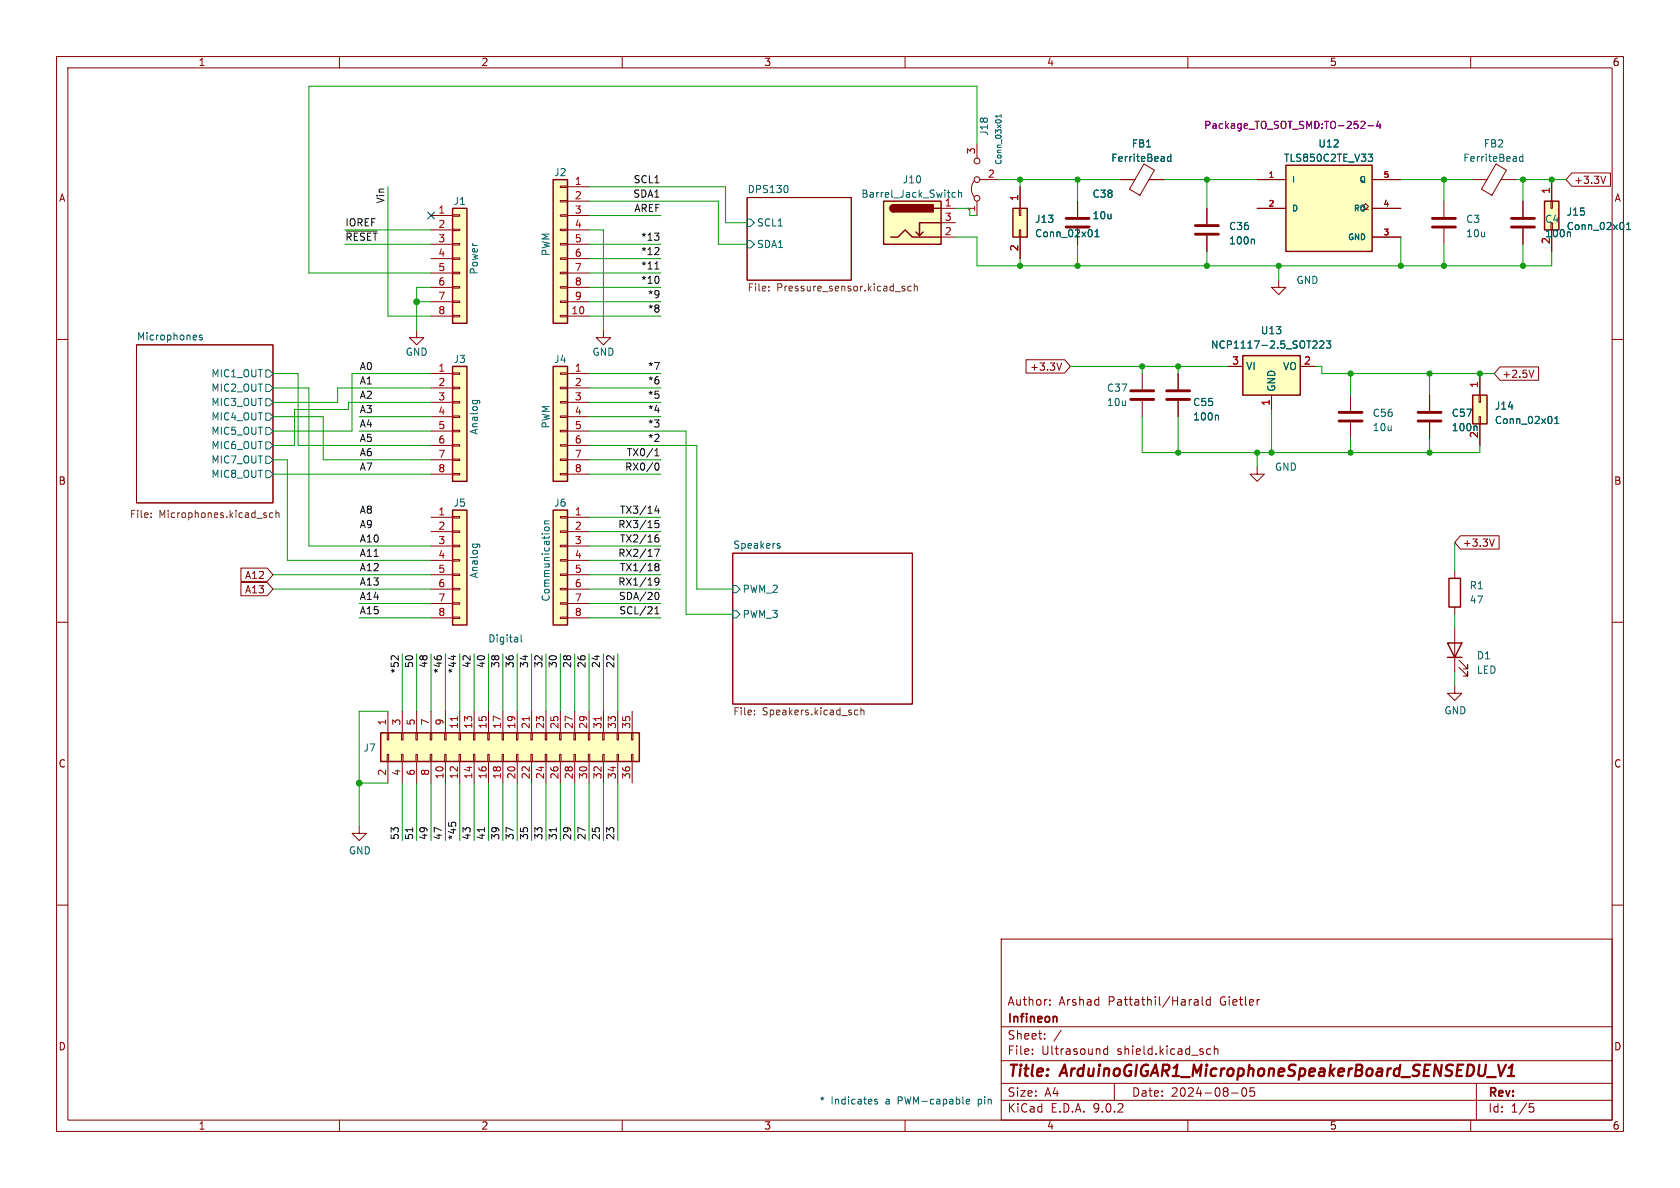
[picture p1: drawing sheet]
<svg xmlns="http://www.w3.org/2000/svg" width="297mm" height="210mm" viewBox="0 0 297 210" stroke-linecap="round" stroke-linejoin="round" font-family="sans-serif">
<g fill="none" stroke="#840000" stroke-width=".18">
<path d="M10 10h277v190h-277zM12 12h273v186h-273zM60 10v2M110 10v2M160 10v2M210 10v2M260 10v2M132.1 34.9h18.4v14.6h-18.4zM10 60h2M24.1 61h24.2v27.9h-24.2zM285 60h2M129.5 97.8h31.8v26.7h-31.8z"/>
<path d="M10 110h2M285 110h2M10 160h2M177 166h108v32h-108zM185.6 177.6v.1M185.6 176.8v.1M211.2 176.8h.5l.1 .9M211.8 177.1h-.5a.29 .29 0 0 0-.2 .3 .29 .29 0 0 0 .2 .3l.5-.1M212.5 176.2v1.3l.2 .2M214 176.8l-.5-.1-.3 .3v.4l.2 .2h.6M214 176.2v1.5M285 160h2"/>
<path d="M60 198v2M110 198v2M160 198v2M177 194.5h108M177 191.5h108M177 187.5h108M177 181.5h108M182.5 186.3v.1M182.5 185.5v.1M184.7 183.6v.1M184.7 182.8v.1M187.6 182.1l-1.3 2"/>
<path d="M195.8 184.9v1.5M195.8 185.5l-.4-.1-.3 .3v.4l.1 .2h.6M197 191.5v3M210 198v2M213.4 186.3l.2 .1 .4-.1M214 185.5l-.4-.1-.2 .1M214.7 185.5l.2-.1 .3 .1 .1 .9M214.7 184.9v1.5M217.7 193.2h1.2M219.7 192.4a.81 .81 0 0 0 .3 1.4l.2-.1 .2-.5-.2-.8M221 192.3v.7l.2-.1h.5l.1 .6-.3 .3-.5-.1M260 198v2"/>
<path d="M261 191.5v6.5M270.4 195.1h.7M270.5 195.7h.4l.3 .3-.2 .5-.5 .1"/>
</g>
<path d="M266.2 188.2l-.9 2M266.5 190.2h1.2M266.7 188.8l.7-.6-.3 2" fill="none" stroke="#840000" stroke-width=".4"/>
<path d="M186.6 179.7l.2 .2v.8" fill="none" stroke="#840000" stroke-width=".3"/>
<g fill="none" stroke="#006464" stroke-width=".18">
<path d="M132.1 38.7h.6l.6 .7-.6 .6h-.6zM139.2 32.9l.1 .4-.1 .6M35.7 59.3l-.3-.1-.2 .2 .1 .2 .4 .1v.3h-.5M132.1 42.5h.6l.6 .7-.6 .6h-.6zM47 65.4h.6l.7 .6-.7 .7h-.6zM47 67.9h.6l.7 .7-.7 .6h-.6zM47 73h.6l.7 .7-.7 .6h-.6zM47 70.5h.6l.7 .6-.7 .7h-.6zM47 75.6h.6l.7 .6-.7 .6h-.6zM47 78.1h.6l.7 .6-.7 .7h-.6zM47 80.6h.6l.7 .7-.7 .6h-.6zM47 83.2h.6l.7 .6-.7 .7h-.6z"/>
<path d="M137.6 96.5l.3 .1v.1l-.2 .2h-.2M137.6 96.1h.3M129.5 103.5h.7l.6 .6-.6 .7h-.7zM129.5 108h.7l.6 .6-.6 .6h-.7z"/>
</g>
<g fill="none" stroke="#725600" stroke-width=".18">
<path d="M135.9 51.3v.1M135.9 50.7v.1M159.5 51l.4 .1 .1 .2-.2 .1h-.3M159.5 50.7h.4M161.1 50.7l-.4-.1-.2 .2 .1 .6h.5M161.6 50.7l.2-.1 .3 .1 .1 .7M161.6 50.2v1.2M26.7 91.4v.1M26.7 90.7v.1M47 91.1l.2 .2-.2 .2M47 90.6l.1 .1M48.2 90.7l-.3-.1-.3 .3 .2 .5h.4"/>
<path d="M48.8 90.8l.2-.2 .3 .1v.8M48.8 90.2v1.3M133.4 126.2v.2M133.4 125.6v.1M151 126.1l.3 .3 .4-.1M151.7 125.6l-.4-.1-.3 .3M152.2 125.6l.2-.1 .3 .1v.8M152.2 125.1v1.3"/>
</g>
<path d="M97.8 64.8h2.5v20.3h-2.5z" fill="#ffffc2"/>
<path d="M97.8 64.8h2.5v20.3h-2.5z" fill="none" stroke="#840000" stroke-width=".25"/>
<g fill="none" stroke="#840000" stroke-width=".18">
<path d="M99.1 65.9h1.2v.3h-1.2zM99.1 68.5h1.2v.2h-1.2zM99.1 71h1.2v.2h-1.2zM99.1 73.5h1.2v.3h-1.2zM99.1 76.1h1.2v.2h-1.2zM99.1 78.6h1.2v.3h-1.2zM100.3 66h3.8M100.3 68.6h3.8M100.3 71.1h3.8M100.3 73.7h3.8M100.3 76.2h3.8M100.3 78.7h3.8"/>
<path d="M99.1 81.2h1.2v.2h-1.2zM99.1 83.7h1.2v.2h-1.2zM100.3 81.3h3.8M100.3 83.8h3.8"/>
</g>
<path d="M179.1 36.8h2.5v5.1h-2.5z" fill="#ffffc2"/>
<path d="M179.1 36.8h2.5v5.1h-2.5z" fill="none" stroke="#840000" stroke-width=".25"/>
<g fill="none" stroke="#840000" stroke-width=".18">
<path d="M180.2 36.8h.3v1.3h-.3zM180.3 33v3.8M190.5 35.6v2.8M198.1 31.8h2.6M202.2 29l1.9 1.1-2.6 4.4-1.8-1zM203.1 31.8h2.6M269.2 35.6v2.8M180.2 40.6h.3v1.3h-.3zM180.3 41.9v3.8M190.5 40.4v2.8M269.2 40.4v2.8M201.9 66v2.8"/>
<path d="M201.9 70.9v2.8"/>
</g>
<path d="M207 27.2v1.3M207 27.7h-.4l-.2 .2 .1 .6h.5M193.6 41.9h.7M193.6 40.9l.3-.3v1.3M277.6 41.2v.7" fill="none" stroke="#006464" stroke-width=".18"/>
<path d="M188.5 38.6h4M267.2 38.6h4.1M188.5 40.1h4M267.2 40.1h4.1M199.9 69.1h4.1M199.9 70.6h4.1" fill="none" stroke="#840000" stroke-width=".51"/>
<path d="M97.8 31.8h2.5v25.4h-2.5z" fill="#ffffc2"/>
<path d="M97.8 31.8h2.5v25.4h-2.5z" fill="none" stroke="#840000" stroke-width=".25"/>
<g fill="none" stroke="#840000" stroke-width=".18">
<path d="M99.1 32.9h1.2v.2h-1.2zM99.1 35.4h1.2v.3h-1.2zM99.1 38h1.2v.2h-1.2zM100.3 33h3.8M100.3 35.6h3.8M100.3 38.1h3.8M99.1 40.5h1.2v.3h-1.2zM99.1 43.1h1.2v.2h-1.2zM99.1 45.6h1.2v.2h-1.2zM99.1 48.1h1.2v.3h-1.2zM99.1 50.7h1.2v.2h-1.2zM99.1 53.2h1.2v.3h-1.2z"/>
<path d="M99.1 55.8h1.2v.2h-1.2zM100.3 40.6h3.8M100.3 43.2h3.8M100.3 45.7h3.8M100.3 48.3h3.8M100.3 50.8h3.8M100.3 53.3h3.8M100.3 55.9h3.8"/>
</g>
<path d="M80 90.2h2.5v20.3h-2.5z" fill="#ffffc2"/>
<path d="M80 90.2h2.5v20.3h-2.5z" fill="none" stroke="#840000" stroke-width=".25"/>
<g fill="none" stroke="#840000" stroke-width=".18">
<path d="M76.2 91.4h3.8M76.2 94h3.8M76.2 96.5h3.8M76.2 99.1h3.8M80 91.3h1.3v.3h-1.3zM80 93.9h1.3v.2h-1.3zM80 96.4h1.3v.2h-1.3zM80 98.9h1.3v.3h-1.3zM76.2 101.6h3.8M76.2 104.1h3.8M76.2 106.7h3.8M76.2 109.2h3.8"/>
<path d="M80 101.5h1.3v.2h-1.3zM80 104h1.3v.3h-1.3zM80 106.6h1.3v.2h-1.3zM80 109.1h1.3v.2h-1.3zM63.5 146.1v1.2h1.3l-1.3 1.3-1.3-1.3h1.3"/>
</g>
<path d="M83.6 96.2h1l.2 .2M83.6 96.2v.4M84.3 96.2l.1 .4" fill="none" stroke="#006464" stroke-width=".18"/>
<path d="M227.3 29.2h15.3v15.3h-15.3z" fill="#ffffc2"/>
<path d="M227.3 29.2h15.3v15.3h-15.3z" fill="none" stroke="#840000" stroke-width=".25"/>
<path d="M213.4 36.8v2.8M222.2 31.8h5.1M222.2 36.8h5.1M240.9 37h1M240.9 36.5l.5-.5 .5 .5-.5 .5M242.6 31.8h5M242.6 36.8h5M213.4 41.7v2.8M242.6 41.9h5" fill="none" stroke="#840000" stroke-width=".18"/>
<path d="M241.9 27.2h.8l-.5 .5 .4 .2 .1 .4-.3 .2h-.3M221.6 42.3l.2 .2v.6" fill="none" stroke="#006464" stroke-width=".18"/>
<path d="M240.5 22.7h.8M241.2 21.6v.4M241.8 22.2h1M243.7 21.4l-.3 .9h.7M244 21.9v.8" fill="none" stroke="#840084" stroke-width=".18"/>
<path d="M211.3 39.9h4.1M211.3 41.4h4.1" fill="none" stroke="#840000" stroke-width=".51"/>
<path d="M80 36.8h2.5v20.4h-2.5z" fill="#ffffc2"/>
<path d="M80 36.8h2.5v20.4h-2.5z" fill="none" stroke="#840000" stroke-width=".25"/>
<g fill="none" stroke="#840000" stroke-width=".18">
<path d="M76.2 38.1h3.8M80 38h1.3v.2h-1.3zM76.2 40.6h3.8M76.2 43.2h3.8M76.2 45.7h3.8M76.2 48.3h3.8M76.2 50.8h3.8M76.2 53.3h3.8M76.2 55.9h3.8M80 40.5h1.3v.3h-1.3zM80 43.1h1.3v.2h-1.3zM80 45.6h1.3v.2h-1.3z"/>
<path d="M80 48.1h1.3v.3h-1.3zM80 50.7h1.3v.2h-1.3zM80 53.2h1.3v.3h-1.3zM80 55.8h1.3v.2h-1.3z"/>
</g>
<path d="M67.3 129.5h45.7v5.1h-45.7z" fill="#ffffc2"/>
<path d="M67.3 129.5h45.7v5.1h-45.7z" fill="none" stroke="#840000" stroke-width=".25"/>
<g fill="none" stroke="#840000" stroke-width=".18">
<path d="M68.5 129.5h.2v1.3h-.2zM68.5 133.4h.2v1.2h-.2zM68.6 125.7v3.8M68.6 134.6v3.8M71 129.5h.2v1.3h-.2zM71 133.4h.2v1.2h-.2zM71.1 125.7v3.8M71.1 134.6v3.8M73.5 129.5h.3v1.3h-.3zM73.5 133.4h.3v1.2h-.3zM73.7 125.7v3.8M73.7 134.6v3.8"/>
<path d="M76.1 129.5h.2v1.3h-.2zM76.1 133.4h.2v1.2h-.2zM76.2 125.7v3.8M76.2 134.6v3.8M78.6 129.5h.3v1.3h-.3zM78.6 133.4h.3v1.2h-.3zM78.7 125.7v3.8M78.7 134.6v3.8M81.2 129.5h.2v1.3h-.2zM81.2 133.4h.2v1.2h-.2zM81.3 125.7v3.8M81.3 134.6v3.8"/>
<path d="M83.7 129.5h.2v1.3h-.2zM83.7 133.4h.2v1.2h-.2zM83.8 125.7v3.8M83.8 134.6v3.8M86.2 129.5h.3v1.3h-.3zM86.2 133.4h.3v1.2h-.3zM86.4 125.7v3.8M86.4 134.6v3.8M88.8 129.5h.2v1.3h-.2zM88.8 133.4h.2v1.2h-.2zM88.9 125.7v3.8M88.9 134.6v3.8"/>
<path d="M91.3 129.5h.3v1.3h-.3zM91.3 133.4h.3v1.2h-.3zM91.4 125.7v3.8M91.4 134.6v3.8M93.9 129.5h.2v1.3h-.2zM93.9 133.4h.2v1.2h-.2zM94 125.7v3.8M94 134.6v3.8M96.4 129.5h.2v1.3h-.2zM96.4 133.4h.2v1.2h-.2zM96.5 125.7v3.8M96.5 134.6v3.8"/>
<path d="M98.9 129.5h.3v1.3h-.3zM98.9 133.4h.3v1.2h-.3zM99.1 125.7v3.8M99.1 134.6v3.8M101.5 129.5h.2v1.3h-.2zM101.5 133.4h.2v1.2h-.2zM101.6 125.7v3.8M101.6 134.6v3.8M104 129.5h.3v1.3h-.3zM104 133.4h.3v1.2h-.3zM104.1 125.7v3.8M104.1 134.6v3.8"/>
<path d="M106.6 129.5h.2v1.3h-.2zM106.6 133.4h.2v1.2h-.2zM106.7 125.7v3.8M106.7 134.6v3.8M109.1 129.5h.2v1.3h-.2zM109.1 133.4h.2v1.2h-.2zM109.2 125.7v3.8M109.2 134.6v3.8M111.6 129.5h.3v1.3h-.3zM111.6 133.4h.3v1.2h-.3zM111.8 125.7v3.8M111.8 134.6v3.8"/>
</g>
<path d="M80.9 126.7v.7M93.6 126.7v.7M106.3 126.7v.7" fill="none" stroke="#a90000" stroke-width=".18"/>
<path d="M92.1 112.2v1.1l.2 .2" fill="none" stroke="#006464" stroke-width=".18"/>
<path d="M273 35.6h2.6v5h-2.6z" fill="#ffffc2"/>
<path d="M273 35.6h2.6v5h-2.6z" fill="none" stroke="#840000" stroke-width=".25"/>
<path d="M255.3 35.6v2.8M260.3 31.8h2.6M264.5 29l1.8 1.1-2.5 4.4-1.9-1zM265.4 31.8h2.6M274.2 35.6h.2v1.2h-.2zM274.2 39.4h.2v1.2h-.2zM274.3 31.8v3.8M73.7 58.4v1.3h1.2l-1.2 1.3-1.3-1.3h1.3M255.3 40.4v2.8M274.3 40.6v3.9" fill="none" stroke="#840000" stroke-width=".18"/>
<path d="M269.2 27.2v1.3M269.2 27.7h-.3l-.3 .2 .1 .6h.5M287.6 39.7l.3-.4v1.3M287.6 40.6h.7" fill="none" stroke="#006464" stroke-width=".18"/>
<path d="M253.2 38.6h4.1M253.2 40.1h4.1" fill="none" stroke="#840000" stroke-width=".51"/>
<path d="M156.2 35.6h10.2v7.6h-10.2z" fill="#ffffc2"/>
<path d="M156.2 35.6h10.2v7.6h-10.2zM158 36.2a.64 .64 0 0 0-.6 .6 .64 .64 0 0 0 .6 .7M165.1 36.8h1.3M166.4 39.4h-3.8v2.3l-.7-.7M157.5 41.9h1.2l1.3-1.3 1.3 1.3h5.1M163.2 41l-.6 .7M255.9 113.7h2.5l-1.2 2.5zM255.9 116.2h2.5M256.2 102.2h2v5.1h-2z" fill="none" stroke="#840000" stroke-width=".25"/>
<g fill="#840000" stroke="#840000" stroke-width=".25">
<path d="M157.5 36.4l.5-.2v1.3a.63 .63 0 0 1-.6-.4 .63 .63 0 0 1 .1-.7z"/>
<path d="M158 36.2h7v1.3h-7z"/>
</g>
<g fill="none" stroke="#840000" stroke-width=".18">
<path d="M166.4 36.8h2.5M166.4 39.4h2.5M172.2 32a2.26 2.26 0 0 0 0 2.8M172.7 25.4v2.5M172.7 35.6v2.5M173.2 31.8h3.3M166.4 41.9h2.5M208.3 66v2.8M208.3 70.9v2.8M238.8 69.9v2.7M238.8 74.7v2.8M257.2 101v1.2"/>
<path d="M257.2 107.3v1.3M257.2 111.1v7.6M257.9 118l1.6 1.5v-.8v.8h-.8M257.9 116.7l1.6 1.5v-.7v.7h-.8M257.2 121.3v1.3h1.2l-1.2 1.2-1.3-1.2h1.3"/>
<circle cx="172.7" cy="31.8" r=".51"/>
<circle cx="172.7" cy="28.4" r=".51"/>
<circle cx="172.7" cy="35.1" r=".51"/>
</g>
<path d="M168.9 34.1l-.4-.1-.2 .3 .1 .5h.5M169.5 34.1l.1-.1 .3 .1 .1 .8M169.5 33.6v1.3M177 20.2v.6M177 20.5h-1l.3 .3M215.2 73.4l.2 .2v.6" fill="none" stroke="#006464" stroke-width=".18"/>
<path d="M206.2 69.1h4.1M206.2 70.6h4.1M236.7 72.9h4.1M236.7 74.4h4.1" fill="none" stroke="#840000" stroke-width=".51"/>
<path d="M260.3 69.9h2.6v5h-2.6z" fill="#ffffc2"/>
<path d="M260.3 69.9h2.6v5h-2.6z" fill="none" stroke="#840000" stroke-width=".25"/>
<path d="M106.7 58.4v1.3h1.2l-1.2 1.3-1.3-1.3h1.3M226.1 49.5v1.3h1.2l-1.2 1.3-1.3-1.3h1.3M252.7 69.9v2.7M252.7 74.7v2.8M261.5 69.9h.2v1.2h-.2zM261.5 73.7h.2v1.2h-.2zM261.6 66v3.9M261.6 74.9v3.8M222.2 82.6v1.2h1.3l-1.3 1.3-1.2-1.3h1.2" fill="none" stroke="#840000" stroke-width=".18"/>
<path d="M260.9 75.3l.2 .2v.6M274.9 74.9h.7M274.9 74l.3-.4v1.3" fill="none" stroke="#006464" stroke-width=".18"/>
<path d="M250.7 72.9h4.1M250.7 74.4h4.1" fill="none" stroke="#840000" stroke-width=".51"/>
<path d="M219.7 62.9h10.2v7h-10.2z" fill="#ffffc2"/>
<path d="M219.7 62.9h10.2v7h-10.2z" fill="none" stroke="#840000" stroke-width=".25"/>
<path d="M217.2 64.8h2.5M224.8 69.9v2.5M229.9 64.8h2.5" fill="none" stroke="#840000" stroke-width=".18"/>
<path d="M232 61.5h.8M232.8 60.4v.4M233.3 60.4l.5-.1 .2 .3-.7 .9h.7M234.5 60.3h.8l-.5 .5 .4 .1v.5l-.2 .1-.5-.1" fill="none" stroke="#006464" stroke-width=".18"/>
<path d="M80 64.8h2.5v20.3h-2.5z" fill="#ffffc2"/>
<path d="M80 64.8h2.5v20.3h-2.5z" fill="none" stroke="#840000" stroke-width=".25"/>
<g fill="none" stroke="#840000" stroke-width=".18">
<path d="M76.2 66h3.8M76.2 68.6h3.8M76.2 71.1h3.8M76.2 73.7h3.8M76.2 76.2h3.8M76.2 78.7h3.8M80 65.9h1.3v.3h-1.3zM80 68.5h1.3v.2h-1.3zM80 71h1.3v.2h-1.3zM80 73.5h1.3v.3h-1.3zM80 76.1h1.3v.2h-1.3zM80 78.6h1.3v.3h-1.3z"/>
<path d="M76.2 81.3h3.8M76.2 83.8h3.8M80 81.2h1.3v.2h-1.3zM80 83.7h1.3v.2h-1.3z"/>
</g>
<path d="M83.6 70.8h1l.2 .2M83.6 70.8v.4M84.3 70.8l.1 .4" fill="none" stroke="#006464" stroke-width=".18"/>
<path d="M97.8 90.2h2.5v20.3h-2.5z" fill="#ffffc2"/>
<path d="M97.8 90.2h2.5v20.3h-2.5z" fill="none" stroke="#840000" stroke-width=".25"/>
<g fill="none" stroke="#840000" stroke-width=".18">
<path d="M180.3 33v3.8M190.5 35.6v2.8M198.1 31.8h2.6M203.2 31.8h2.5M213.4 36.8v2.8M222.2 31.8h5.1M222.2 36.8h5.1M242.6 31.8h5M242.6 36.8h5M269.2 35.6v2.8M274.3 31.8v3.8M277.9 30.6h6.8v2.3h-6.8l-1-1.1z"/>
<path d="M283.9 31.2l-.5 1.2M180.3 41.9v3.8M190.5 40.4v2.8M213.4 41.7v2.8M242.6 41.9h5M269.2 40.4v2.8M274.3 40.6v3.9M181.4 63.6h6.8l1 1.2-1 1.1h-6.8zM187.7 64.2l-.4 1.2M208.3 66v2.8M208.3 70.9v2.8M217.2 64.8h2.5"/>
<path d="M224.8 69.9v2.5M229.9 64.8h2.5M252.7 69.9v2.7M252.7 74.7v2.8M261.6 66v3.9M261.6 74.9v3.8M265.2 64.9h6.8v2.3h-6.8l-1-1.2zM271.2 65.4l-.5 1.3M99.1 91.3h1.2v.3h-1.2zM99.1 93.9h1.2v.2h-1.2zM99.1 96.4h1.2v.2h-1.2zM99.1 98.9h1.2v.3h-1.2z"/>
<path d="M100.3 91.4h3.8M100.3 94h3.8M100.3 96.5h3.8M100.3 99.1h3.8M258.2 94.7h6.8v2.4h-6.8l-1-1.2zM264.2 95.3l-.5 1.3M42.6 100.4h4.6l1.1 1.2-1.1 1.2h-4.6zM42.6 103h4.6l1.1 1.1-1.1 1.2h-4.6zM99.1 101.5h1.2v.2h-1.2zM99.1 104h1.2v.3h-1.2zM99.1 106.6h1.2v.2h-1.2zM99.1 109.1h1.2v.2h-1.2z"/>
<path d="M100.3 101.6h3.8M100.3 104.1h3.8M100.3 106.7h3.8M100.3 109.2h3.8"/>
</g>
<g fill="none" stroke="#006464" stroke-width=".18">
<path d="M207 27.2v1.3M207 27.7h-.4l-.2 .2 .1 .6h.5M241.9 27.2h.8l-.5 .5 .4 .2 .1 .4-.3 .2h-.3M287.6 39.7l.3-.4v1.3M193.6 41.9h.7M193.6 40.9l.3-.3v1.3M221.6 42.3l.2 .2v.6M277.6 41.2v.7M287.6 40.6h.7M215.2 73.4l.2 .2v.6M232 61.5h.8M232.8 60.4v.4"/>
<path d="M233.3 60.4l.5-.1 .2 .3-.7 .9h.7M234.5 60.3h.8l-.5 .5 .4 .1v.5l-.2 .1-.5-.1M260.9 75.3l.2 .2v.6M274.9 74.9h.7M274.9 74l.3-.4v1.3M96.3 92.6h.8M96.3 93.7v-.3l.2-.2 .5 .1v.4M97.1 92.1h-.8v.3l.1 .2"/>
</g>
<g fill="none" stroke="#0f0f0f" stroke-width=".18">
<path d="M61.2 40.9h5.5M115.7 41.2h.8l-.4 .5M115.7 45h.8M115.8 47.6h.7M116.4 41.8v.6M116.4 43.9v.4M116.4 49.1v.8M115.8 79.7l.3-.4v1.3M115.7 97.1h.9l-.6 1.3M115.8 80.6h.7M115.8 82.1l.3-.3a.68 .68 0 0 1 .4 .7 .68 .68 0 0 1-.4 .6l-.3-.2M116.1 89.4l-.3 .9h.8"/>
<path d="M116.4 94.5l-.4 .1a.86 .86 0 0 0 0 1.2l.4-.1 .1-.4-.2-.3-.4 .1-.1 .2M116.4 89.9v.8M116.4 92h-.6v.6l.2-.1 .4 .1 .1 .1-.1 .5-.1 .1-.5-.1M69.3 116h.4M70.4 115.9v.8M77.4 116h.5M80.2 115.9v.7M115.8 108.5h.7M115.8 107.6l.3-.4v1.3M116 104.8l.1-.1a.68 .68 0 0 1 .4 .6 .68 .68 0 0 1-.4 .7l-.1-.1M116 100.2l-.2-.3 .2-.3h.3l.2 .3-.2 .3M116 100.2l-.2 .2v.4l.2 .1 .4-.1 .1-.1v-.3l-.2-.2"/>
<path d="M116 100.2h.3M116.5 102.7l-.2 .3-.4-.1-.1-.2 .1-.5h.4l.1 .1a.84 .84 0 0 1-.3 1.1h-.2M73 146.3v.7M79.9 145.4h.6M85.7 146.3v.7M98.4 146.3v.7"/>
</g>
<g fill="none" stroke="#009600" stroke-width=".18">
<path d="M68.6 33v22.9h7.6M104.1 35.6h22.9v7.6h5.1M104.1 38.1h12.7M104.1 33h24.2v6.4h3.8M168.9 36.8h2.5v1.3h1.3M172.7 25.4v-10.2h-118.1v33.1h21.6M176.5 31.8h21.6M180.3 31.8v1.2M190.5 31.8v3.8M205.7 31.8h16.5M213.4 31.8v5M247.6 31.8h12.7"/>
<path d="M255.3 31.8v3.8M268 31.8h8.9M269.2 31.8v3.8M61 43.2h15.2M61 40.6h15.2M73.7 53.3h2.5M76.2 50.8h-2.5v7.6M104.1 40.6h2.6v17.8M104.1 53.3h12.7M104.1 55.9h12.7M104.1 43.2h12.7M104.1 45.7h12.7"/>
<path d="M104.1 48.3h12.7M104.1 50.8h12.7M168.9 41.9h3.8v5.1h101.6v-2.5M180.3 45.7v1.3M190.5 43.2v3.8M213.4 44.5v2.5M226.1 47v2.5M247.6 41.9v5.1M255.3 43.2v3.8M269.2 43.2v3.8M48.3 68.6h6.3v27.9h21.6M48.3 66h4.4v12.7h23.5"/>
<path d="M48.3 73.7h8.8v7.6h19.1M63.5 73.7h12.7M63.5 76.2h12.7M76.2 68.6h-16.5v2.5h-11.4M76.2 71.1h-14.6v1.3h-9.5v6.3h-3.8M76.2 66h-14v10.2h-13.9M104.1 78.7h19.1v25.4h6.3M104.1 73.7h12.7M104.1 71.1h12.7M104.1 76.2h17.2v32.4h8.2M104.1 68.6h12.7M104.1 66h12.7"/>
<path d="M189.2 64.8h28M201.9 73.7v6.3h59.7v-1.3M201.9 64.8v1.2M208.3 64.8v1.2M208.3 73.7v6.3M224.8 72.4v7.6M232.4 64.8h1.3v1.2h30.5M238.8 66v3.9M238.8 77.5v2.5M252.7 66v3.9M252.7 77.5v2.5M48.3 81.3h2.5v17.8h25.4"/>
<path d="M48.3 83.8h27.9M104.1 81.3h12.7M104.1 99.1h12.7M104.1 96.5h12.7M104.1 83.8h12.7M104.1 94h12.7M104.1 91.4h12.7M222.2 80v2.6M257.2 95.9v5.1M48.3 101.6h27.9M48.3 104.1h27.9M63.5 109.2h12.7"/>
<path d="M63.5 106.7h12.7M71.1 115.6v10.1M73.7 115.6v10.1M76.2 115.6v10.1M78.7 115.6v10.1M81.3 115.6v10.1M83.8 115.6v10.1M86.4 115.6v10.1M88.9 115.6v10.1M91.4 115.6v10.1M94 115.6v10.1M96.5 115.6v10.1"/>
<path d="M99.1 115.6v10.1M101.6 115.6v10.1M104.1 109.2h12.7M104.1 101.6h12.7M104.1 104.1h12.7M104.1 106.7h12.7M104.1 115.6v10.1M106.7 115.6v10.1M109.2 115.6v10.1M257.2 108.6v2.5M257.2 118.7v2.6M63.5 138.4h5.1"/>
<path d="M68.6 125.7h-5.1v20.4M71.1 138.4v10.2M73.7 138.4v10.2M76.2 138.4v10.2M78.7 138.4v10.2M81.3 138.4v10.2M83.8 138.4v10.2M86.4 138.4v10.2M88.9 138.4v10.2M91.4 138.4v10.2M94 138.4v10.2M96.5 138.4v10.2"/>
<path d="M99.1 138.4v10.2M101.6 138.4v10.2M104.1 138.4v10.2M106.7 138.4v10.2M109.2 138.4v10.2"/>
</g>
<path d="M75.6 37.5l1.2 1.2M76.8 37.5l-1.2 1.2" fill="none" stroke="#000084" stroke-width=".18"/>
<path d="M155.1 194.4l-.3-.1-.2 .2 .1 .2 .4 .1v.3h-.5M170.8 194.7l.6-.1v-.2l-.4-.1-.2 .2 .1 .6h.5" fill="none" stroke="#0000c2" stroke-width=".18"/>
<path d="M240.5 22.7h.8M241.2 21.6v.4M241.8 22.2h1M243.7 21.4l-.3 .9h.7M244 21.9v.8" fill="none" stroke="#840084" stroke-width=".18"/>
<g fill="#009600" stroke="#009600" stroke-width=".18">
<circle cx="63.5" cy="138.4" r=".51"/>
<circle cx="73.7" cy="53.3" r=".51"/>
<circle cx="226.1" cy="47" r=".46"/>
<circle cx="180.3" cy="31.8" r=".46"/>
<circle cx="208.3" cy="80" r=".46"/>
<circle cx="213.4" cy="31.8" r=".46"/>
<circle cx="213.4" cy="47" r=".46"/>
<circle cx="208.3" cy="64.8" r=".46"/>
<circle cx="201.9" cy="64.8" r=".46"/>
<circle cx="190.5" cy="31.8" r=".46"/>
<circle cx="180.3" cy="47" r=".46"/>
<circle cx="190.5" cy="47" r=".46"/>
<circle cx="222.2" cy="80" r=".46"/>
<circle cx="238.8" cy="80" r=".46"/>
<circle cx="224.8" cy="80" r=".46"/>
<circle cx="252.7" cy="80" r=".46"/>
<circle cx="238.8" cy="66" r=".46"/>
<circle cx="269.2" cy="31.8" r=".46"/>
<circle cx="247.6" cy="47" r=".46"/>
<circle cx="261.6" cy="66" r=".46"/>
<circle cx="252.7" cy="66" r=".46"/>
<circle cx="255.3" cy="47" r=".46"/>
<circle cx="255.3" cy="31.8" r=".46"/>
<circle cx="269.2" cy="47" r=".46"/>
<circle cx="274.3" cy="31.8" r=".46"/>
</g>
<g font-size="2.8" fill="#840000">
<text x="178" y="190.9">Title:</text>
<text x="187.7" y="190.9">ArduinoGIGAR1_MicrophoneSpeakerBoard_SENSEDU_V1</text>
</g>
<g font-size="2.1" fill="#840000">
<text x="178" y="178">Author:</text>
<text x="187.2" y="178">Arshad</text>
<text x="196" y="178">Pattathil/Harald</text>
<text x="215.8" y="178">Gietler</text>
<text x="178" y="184">Sheet:</text>
<text x="178" y="181.2">Infineon</text>
<text x="178" y="186.7">File:</text>
<text x="184.1" y="186.7">Ultrasound</text>
<text x="197.5" y="186.7">shield.kicad_sch</text>
<text x="178" y="196.9">KiCad</text>
<text x="178" y="194.1">Size:</text>
<text x="184.7" y="194.1">A4</text>
<text x="185.7" y="196.9">E.D.A.</text>
<text x="193.3" y="196.9">9.0.2</text>
<text x="200" y="194.1">Date:</text>
<text x="207" y="194.1">2024-08-05</text>
<text x="263" y="194.3">Rev:</text>
<text x="263" y="196.9">Id:</text>
<text x="267.1" y="196.9">1/5</text>
</g>
<g font-size="1.8" fill="#840000">
<text x="35" y="11.9">1</text>
<text x="85" y="11.9">2</text>
<text x="135" y="11.9">3</text>
<text x="185" y="11.9">4</text>
<text x="235" y="11.9">5</text>
<text x="285" y="11.9">6</text>
<text x="10.3" y="35.9">A</text>
<text x="278.2" y="32.7">+3.3V</text>
<text x="285.3" y="35.9">A</text>
<text x="182" y="65.7">+3.3V</text>
<text x="265.5" y="67">+2.5V</text>
<text x="10.3" y="85.9">B</text>
<text x="285.3" y="85.9">B</text>
<text x="258.5" y="96.8">+3.3V</text>
<text x="43.2" y="102.6">A12</text>
<text x="43.2" y="105.1">A13</text>
<text x="10.3" y="135.9">C</text>
<text x="285.3" y="135.9">C</text>
<text x="10.3" y="185.9">D</text>
<text x="285.3" y="185.9">D</text>
<text x="35" y="199.9">1</text>
<text x="85" y="199.9">2</text>
<text x="135" y="199.9">3</text>
<text x="185" y="199.9">4</text>
<text x="235" y="199.9">5</text>
<text x="285" y="199.9">6</text>
</g>
<text font-size="1.8" fill="#840084" x="212.8" y="23">Package_TO_SOT_SMD:TO-252-4</text>
<g font-size="1.8" fill="#a90000">
<text x="172.5" y="27.4" transform="rotate(-90 172.5 27.4)">3</text>
<text x="101.5" y="32.8">1</text>
<text x="101.5" y="35.3">2</text>
<text x="174.6" y="31.5">2</text>
<text x="180.1" y="35.6" transform="rotate(-90 180.1 35.6)">1</text>
<text x="274.1" y="34.4" transform="rotate(-90 274.1 34.4)">1</text>
<text x="77.4" y="37.8">1</text>
<text x="77.4" y="40.4">2</text>
<text x="101.5" y="37.8">3</text>
<text x="101.5" y="40.4">4</text>
<text x="166.9" y="39.1">3</text>
<text x="166.9" y="41.7">2</text>
<text x="172.5" y="37.5" transform="rotate(-90 172.5 37.5)">1</text>
<text x="77.4" y="42.9">3</text>
<text x="77.4" y="45.5">4</text>
<text x="101.5" y="42.9">5</text>
<text x="101.5" y="45.5">6</text>
<text x="180.1" y="44.5" transform="rotate(-90 180.1 44.5)">2</text>
<text x="77.4" y="48">5</text>
<text x="77.4" y="50.5">6</text>
<text x="77.4" y="53.1">7</text>
<text x="101.5" y="48">7</text>
<text x="101.5" y="50.5">8</text>
<text x="101.5" y="53.1">9</text>
<text x="77.4" y="55.6">8</text>
<text x="100.9" y="55.6">10</text>
<text x="77.4" y="65.8">1</text>
<text x="101.5" y="65.8">1</text>
<text x="217.7" y="64.5">3</text>
<text x="230.4" y="64.5">2</text>
<text x="77.4" y="68.3">2</text>
<text x="77.4" y="70.9">3</text>
<text x="101.5" y="68.3">2</text>
<text x="101.5" y="70.9">3</text>
<text x="224.5" y="71.8" transform="rotate(-90 224.5 71.8)">1</text>
<text x="261.4" y="68.7" transform="rotate(-90 261.4 68.7)">1</text>
<text x="77.4" y="73.4">4</text>
<text x="77.4" y="75.9">5</text>
<text x="101.5" y="73.4">4</text>
<text x="101.5" y="75.9">5</text>
<text x="261.4" y="77.5" transform="rotate(-90 261.4 77.5)">2</text>
<text x="77.4" y="78.5">6</text>
<text x="77.4" y="81">7</text>
<text x="77.4" y="83.6">8</text>
<text x="101.5" y="78.5">6</text>
<text x="101.5" y="81">7</text>
<text x="101.5" y="83.6">8</text>
<text x="77.4" y="91.2">1</text>
<text x="77.4" y="93.7">2</text>
<text x="101.5" y="91.2">1</text>
<text x="101.5" y="93.7">2</text>
<text x="77.4" y="96.3">3</text>
<text x="77.4" y="98.8">4</text>
<text x="77.4" y="101.3">5</text>
<text x="101.5" y="96.3">3</text>
<text x="101.5" y="98.8">4</text>
<text x="101.5" y="101.3">5</text>
<text x="77.4" y="103.9">6</text>
<text x="77.4" y="106.4">7</text>
<text x="101.5" y="103.9">6</text>
<text x="101.5" y="106.4">7</text>
<text x="77.4" y="109">8</text>
<text x="101.5" y="109">8</text>
<text x="68.3" y="128.3" transform="rotate(-90 68.3 128.3)">1</text>
<text x="70.9" y="128.3" transform="rotate(-90 70.9 128.3)">3</text>
<text x="73.4" y="128.3" transform="rotate(-90 73.4 128.3)">5</text>
<text x="75.9" y="128.3" transform="rotate(-90 75.9 128.3)">7</text>
<text x="78.5" y="128.3" transform="rotate(-90 78.5 128.3)">9</text>
<text x="81" y="128.9" transform="rotate(-90 81 128.9)">11</text>
<text x="83.6" y="128.9" transform="rotate(-90 83.6 128.9)">13</text>
<text x="86.1" y="128.9" transform="rotate(-90 86.1 128.9)">15</text>
<text x="88.6" y="128.9" transform="rotate(-90 88.6 128.9)">17</text>
<text x="91.2" y="128.9" transform="rotate(-90 91.2 128.9)">19</text>
<text x="93.7" y="128.9" transform="rotate(-90 93.7 128.9)">21</text>
<text x="96.3" y="128.9" transform="rotate(-90 96.3 128.9)">23</text>
<text x="98.8" y="128.9" transform="rotate(-90 98.8 128.9)">25</text>
<text x="101.3" y="128.9" transform="rotate(-90 101.3 128.9)">27</text>
<text x="103.9" y="128.9" transform="rotate(-90 103.9 128.9)">29</text>
<text x="106.4" y="128.9" transform="rotate(-90 106.4 128.9)">31</text>
<text x="109" y="128.9" transform="rotate(-90 109 128.9)">33</text>
<text x="111.5" y="128.9" transform="rotate(-90 111.5 128.9)">35</text>
<text x="68.3" y="137.2" transform="rotate(-90 68.3 137.2)">2</text>
<text x="70.9" y="137.2" transform="rotate(-90 70.9 137.2)">4</text>
<text x="73.4" y="137.2" transform="rotate(-90 73.4 137.2)">6</text>
<text x="75.9" y="137.2" transform="rotate(-90 75.9 137.2)">8</text>
<text x="78.5" y="137.8" transform="rotate(-90 78.5 137.8)">10</text>
<text x="81" y="137.8" transform="rotate(-90 81 137.8)">12</text>
<text x="83.6" y="137.8" transform="rotate(-90 83.6 137.8)">14</text>
<text x="86.1" y="137.8" transform="rotate(-90 86.1 137.8)">16</text>
<text x="88.6" y="137.8" transform="rotate(-90 88.6 137.8)">18</text>
<text x="91.2" y="137.8" transform="rotate(-90 91.2 137.8)">20</text>
<text x="93.7" y="137.8" transform="rotate(-90 93.7 137.8)">22</text>
<text x="96.3" y="137.8" transform="rotate(-90 96.3 137.8)">24</text>
<text x="98.8" y="137.8" transform="rotate(-90 98.8 137.8)">26</text>
<text x="101.3" y="137.8" transform="rotate(-90 101.3 137.8)">28</text>
<text x="103.9" y="137.8" transform="rotate(-90 103.9 137.8)">30</text>
<text x="106.4" y="137.8" transform="rotate(-90 106.4 137.8)">32</text>
<text x="109" y="137.8" transform="rotate(-90 109 137.8)">34</text>
<text x="111.5" y="137.8" transform="rotate(-90 111.5 137.8)">36</text>
</g>
<g font-size="1.8" fill="#006464">
<text x="174.9" y="24.1" transform="rotate(-90 174.9 24.1)">J18</text>
<text x="196.4" y="28.8">FerriteBead</text>
<text x="200" y="26.3">FB1</text>
<text x="226.9" y="28.8">TLS850C2TE_V33</text>
<text x="233" y="26.3">U12</text>
<text x="258.6" y="28.8">FerriteBead</text>
<text x="262.2" y="26.3">FB2</text>
<text x="97.9" y="31.3">J2</text>
<text x="132.1" y="34.2">DPS130</text>
<text x="152.2" y="35.2">Barrel_Jack_Switch</text>
<text x="159.5" y="32.6">J10</text>
<text x="193" y="35.2">C38</text>
<text x="80.1" y="36.4">J1</text>
<text x="133.7" y="40.2">SCL1</text>
<text x="166.9" y="36.6">1</text>
<text x="182.9" y="39.6">J13</text>
<text x="193" y="39">10u</text>
<text x="217.2" y="40.9">C36</text>
<text x="259.1" y="39.6">C3</text>
<text x="273.1" y="39.6">C4</text>
<text x="276.9" y="40.9">Conn_02x01</text>
<text x="276.9" y="38.3">J15</text>
<text x="97.4" y="45.4" transform="rotate(-90 97.4 45.4)">PWM</text>
<text x="133.7" y="44">SDA1</text>
<text x="182.9" y="42.1">Conn_02x01</text>
<text x="217.2" y="43.4">100n</text>
<text x="259.1" y="42.1">10u</text>
<text x="273.1" y="42.1">100n</text>
<text x="274.1" y="43.3" transform="rotate(-90 274.1 43.3)">2</text>
<text x="84.7" y="48.6" transform="rotate(-90 84.7 48.6)">Power</text>
<text x="229.1" y="50.4">GND</text>
<text x="222.8" y="59.3">U13</text>
<text x="24.1" y="60.2">Microphones</text>
<text x="71.6" y="63.1">GND</text>
<text x="80.1" y="64.4">J3</text>
<text x="97.9" y="64.4">J4</text>
<text x="104.6" y="63.1">GND</text>
<text x="214" y="61.8">NCP1117-2.5_SOT223</text>
<text x="220.2" y="65.6">VI</text>
<text x="226.7" y="65.6">VO</text>
<text x="37.3" y="66.9">MIC1_OUT</text>
<text x="37.3" y="69.4">MIC2_OUT</text>
<text x="37.3" y="72">MIC3_OUT</text>
<text x="195.6" y="69.4">C37</text>
<text x="195.6" y="72">10u</text>
<text x="210.8" y="72">C55</text>
<text x="225.7" y="69.3" transform="rotate(-90 225.7 69.3)">GND</text>
<text x="37.3" y="74.5">MIC4_OUT</text>
<text x="37.3" y="77.1">MIC5_OUT</text>
<text x="84.7" y="76.9" transform="rotate(-90 84.7 76.9)">Analog</text>
<text x="97.4" y="75.8" transform="rotate(-90 97.4 75.8)">PWM</text>
<text x="210.8" y="74.5">100n</text>
<text x="242.6" y="73.9">C56</text>
<text x="242.6" y="76.4">10u</text>
<text x="256.5" y="76.4">100n</text>
<text x="256.5" y="73.9">C57</text>
<text x="264.2" y="75.2">Conn_02x01</text>
<text x="264.2" y="72.6">J14</text>
<text x="37.3" y="82.1">MIC7_OUT</text>
<text x="37.3" y="79.6">MIC6_OUT</text>
<text x="225.3" y="83.4">GND</text>
<text x="37.3" y="84.7">MIC8_OUT</text>
<text x="80.1" y="89.8">J5</text>
<text x="97.9" y="89.8">J6</text>
<text x="129.5" y="97.1">Speakers</text>
<text x="84.7" y="102.3" transform="rotate(-90 84.7 102.3)">Analog</text>
<text x="97.4" y="106.4" transform="rotate(-90 97.4 106.4)">Communication</text>
<text x="131.2" y="105">PWM_2</text>
<text x="259.7" y="104.4">R1</text>
<text x="259.7" y="106.9">47</text>
<text x="86.2" y="113.8">Digital</text>
<text x="131.2" y="109.4">PWM_3</text>
<text x="261" y="116.8">D1</text>
<text x="261" y="119.3">LED</text>
<text x="255.3" y="126.5">GND</text>
<text x="64.2" y="133.1">J7</text>
<text x="61.6" y="151.2">GND</text>
</g>
<g font-size="1.8" fill="#0f0f0f">
<text x="111.9" y="35">SDA1</text>
<text x="111.9" y="32.5">SCL1</text>
<text x="61" y="40.1">IOREF</text>
<text x="68" y="36.1" transform="rotate(-90 68 36.1)">Vin</text>
<text x="112" y="37.6">AREF</text>
<text x="61" y="42.6">~{RESET}</text>
<text x="113.3" y="42.6">*13</text>
<text x="113.3" y="45.2">*12</text>
<text x="113.3" y="47.7">*11</text>
<text x="113.3" y="50.3">*10</text>
<text x="114.5" y="52.8">*9</text>
<text x="114.5" y="55.3">*8</text>
<text x="63.5" y="65.5">A0</text>
<text x="114.5" y="65.5">*7</text>
<text x="63.5" y="70.6">A2</text>
<text x="63.5" y="68">A1</text>
<text x="114.5" y="68">*6</text>
<text x="114.5" y="70.6">*5</text>
<text x="63.5" y="73.1">A3</text>
<text x="63.5" y="75.7">A4</text>
<text x="114.5" y="73.1">*4</text>
<text x="114.5" y="75.7">*3</text>
<text x="63.5" y="80.7">A6</text>
<text x="63.5" y="78.2">A5</text>
<text x="63.5" y="83.3">A7</text>
<text x="110.4" y="83.3">RX0/0</text>
<text x="110.7" y="80.7">TX0/1</text>
<text x="114.5" y="78.2">*2</text>
<text x="63.5" y="96">A10</text>
<text x="63.5" y="93.4">A9</text>
<text x="63.5" y="90.9">A8</text>
<text x="109.2" y="93.4">RX3/15</text>
<text x="109.5" y="96">TX2/16</text>
<text x="109.5" y="90.9">TX3/14</text>
<text x="63.5" y="101.1">A12</text>
<text x="63.5" y="98.5">A11</text>
<text x="109.2" y="98.5">RX2/17</text>
<text x="109.5" y="101.1">TX1/18</text>
<text x="63.5" y="103.6">A13</text>
<text x="63.5" y="106.1">A14</text>
<text x="109.2" y="103.6">RX1/19</text>
<text x="109.3" y="106.1">SDA/20</text>
<text x="63.5" y="108.7">A15</text>
<text x="109.4" y="108.7">SCL/21</text>
<text x="70.6" y="119.2" transform="rotate(-90 70.6 119.2)">*52</text>
<text x="73.1" y="118.2" transform="rotate(-90 73.1 118.2)">50</text>
<text x="75.7" y="118.2" transform="rotate(-90 75.7 118.2)">48</text>
<text x="78.2" y="119.2" transform="rotate(-90 78.2 119.2)">*46</text>
<text x="80.7" y="119.2" transform="rotate(-90 80.7 119.2)">*44</text>
<text x="83.3" y="118.2" transform="rotate(-90 83.3 118.2)">42</text>
<text x="85.8" y="118.2" transform="rotate(-90 85.8 118.2)">40</text>
<text x="88.4" y="118.2" transform="rotate(-90 88.4 118.2)">38</text>
<text x="90.9" y="118.2" transform="rotate(-90 90.9 118.2)">36</text>
<text x="93.4" y="118.2" transform="rotate(-90 93.4 118.2)">34</text>
<text x="96" y="118.2" transform="rotate(-90 96 118.2)">32</text>
<text x="98.5" y="118.2" transform="rotate(-90 98.5 118.2)">30</text>
<text x="101.1" y="118.2" transform="rotate(-90 101.1 118.2)">28</text>
<text x="103.6" y="118.2" transform="rotate(-90 103.6 118.2)">26</text>
<text x="106.1" y="118.2" transform="rotate(-90 106.1 118.2)">24</text>
<text x="108.7" y="118.2" transform="rotate(-90 108.7 118.2)">22</text>
<text x="70.6" y="148.6" transform="rotate(-90 70.6 148.6)">53</text>
<text x="73.1" y="148.6" transform="rotate(-90 73.1 148.6)">51</text>
<text x="75.7" y="148.6" transform="rotate(-90 75.7 148.6)">49</text>
<text x="78.2" y="148.6" transform="rotate(-90 78.2 148.6)">47</text>
<text x="80.7" y="148.6" transform="rotate(-90 80.7 148.6)">*45</text>
<text x="83.3" y="148.6" transform="rotate(-90 83.3 148.6)">43</text>
<text x="85.8" y="148.6" transform="rotate(-90 85.8 148.6)">41</text>
<text x="88.4" y="148.6" transform="rotate(-90 88.4 148.6)">39</text>
<text x="90.9" y="148.6" transform="rotate(-90 90.9 148.6)">37</text>
<text x="93.4" y="148.6" transform="rotate(-90 93.4 148.6)">35</text>
<text x="96" y="148.6" transform="rotate(-90 96 148.6)">33</text>
<text x="98.5" y="148.6" transform="rotate(-90 98.5 148.6)">31</text>
<text x="101.1" y="148.6" transform="rotate(-90 101.1 148.6)">29</text>
<text x="103.6" y="148.6" transform="rotate(-90 103.6 148.6)">27</text>
<text x="106.1" y="148.6" transform="rotate(-90 106.1 148.6)">25</text>
<text x="108.7" y="148.6" transform="rotate(-90 108.7 148.6)">23</text>
</g>
<g font-size="1.8" fill="#725600">
<text x="132.1" y="51.8">File:</text>
<text x="137.3" y="51.8">Pressure_sensor.kicad_sch</text>
<text x="22.9" y="91.9">File:</text>
<text x="28.1" y="91.9">Microphones.kicad_sch</text>
<text x="129.5" y="126.8">File:</text>
<text x="134.8" y="126.8">Speakers.kicad_sch</text>
</g>
<g font-size="1.8" fill="#0000c2">
<text x="144.8" y="195.3">*</text>
<text x="146.9" y="195.3">Indicates</text>
<text x="156.7" y="195.3">a</text>
<text x="159" y="195.3">PWM-capable</text>
<text x="173.4" y="195.3">pin</text>
</g>
<g font-size="1.4" fill="#006464">
<text x="177.3" y="29.3" transform="rotate(-90 177.3 29.3)">Conn_03x01</text>
<text x="228.3" y="32.5">I</text>
<text x="240.2" y="32.5">Q</text>
<text x="228.3" y="37.6">D</text>
<text x="239.2" y="37.6">RO</text>
<text x="238.2" y="42.6">GND</text>
</g>
<g font-size="1.4" fill="#a90000">
<text x="224.2" y="31.5">1</text>
<text x="244.5" y="31.5">5</text>
<text x="224.2" y="36.6">2</text>
<text x="244.5" y="36.6">4</text>
<text x="244.5" y="41.7">3</text>
</g>
</svg>
